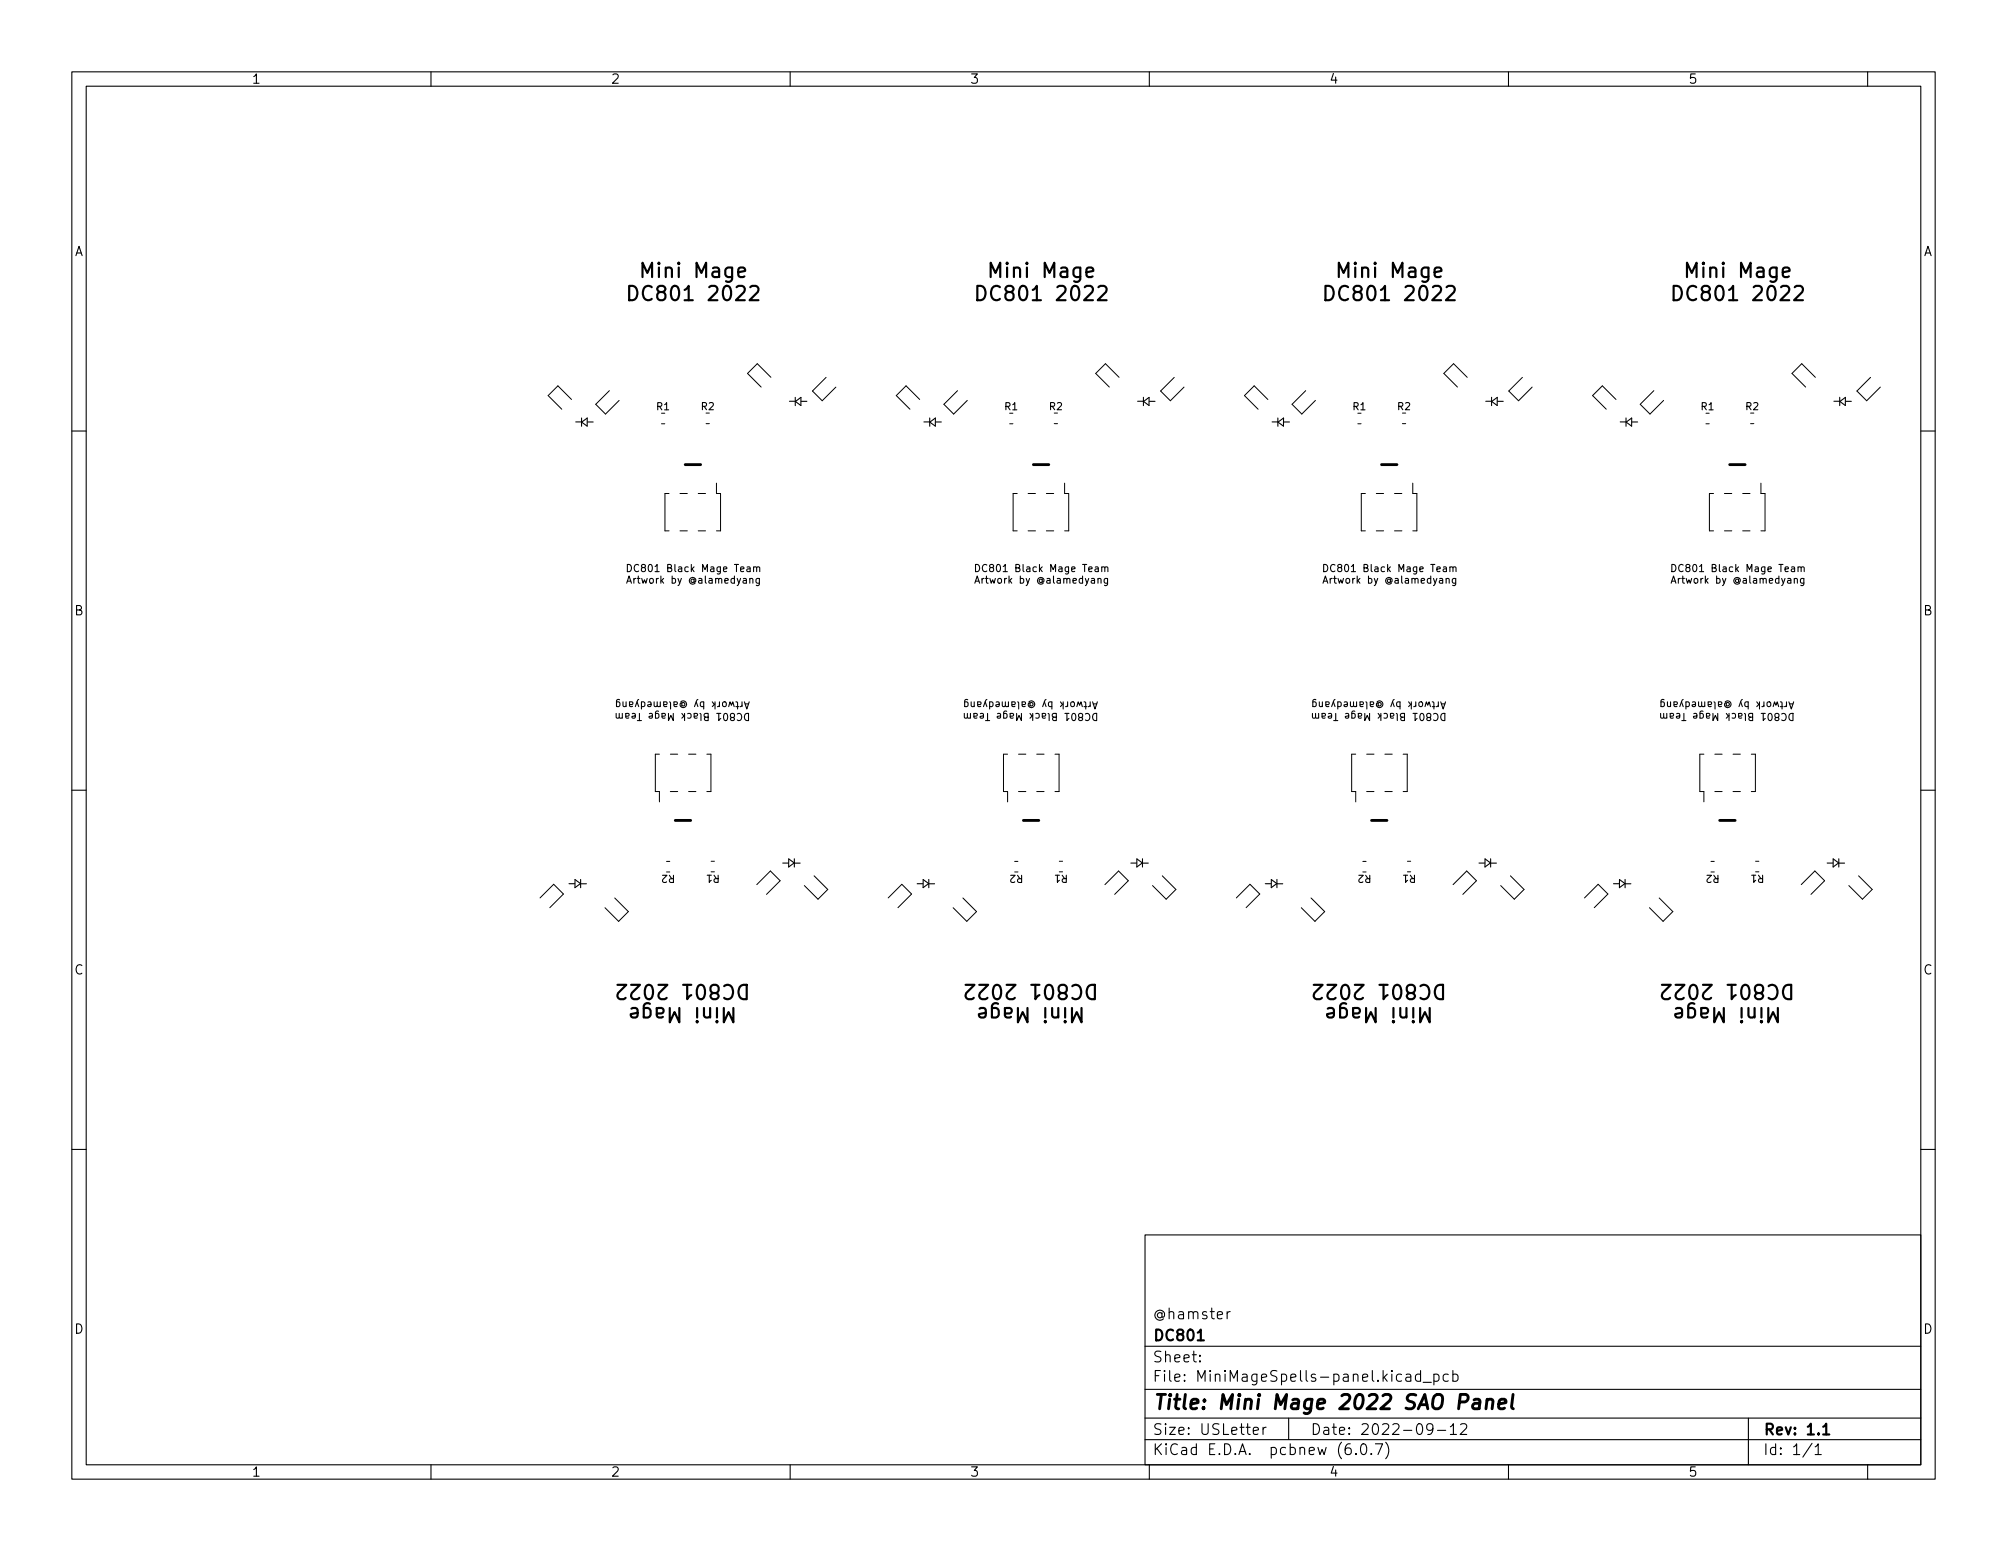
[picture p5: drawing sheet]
<svg xmlns="http://www.w3.org/2000/svg" width="279mm" height="216mm" viewBox="0 0 279 216" stroke-linecap="round" stroke-linejoin="round" font-family="sans-serif">
<g fill="none" stroke="#000" stroke-width=".15">
<path d="M10 10h259.4v195.9h-259.4zM12 12h255.4v191.9h-255.4zM60 10v2M110 10v2M160 10v2M210 10v2M260 10v2M10 60h2M80.2 58.7h.8M81 58.2v1.1M81 58.8l.8-.6-.1 1.1zM81.8 58.7h.8"/>
<path d="M109.9 55.9h.8M110.7 55.3v1.2M110.7 55.9l.8-.6v1.1zM111.5 55.9h.8M128.6 58.7h.8M129.4 58.2v1.1M129.4 58.8l.8-.6v1.1zM130.3 58.7h.7M158.4 55.9h.8M159.2 55.3v1.2M159.2 55.9l.8-.6v1.1zM160 55.9h.8"/>
<path d="M177.1 58.7h.8M177.9 58.2v1.1M177.9 58.8l.8-.6v1.1zM178.7 58.7h.8M206.8 55.9h.9M207.6 55.3v1.2M207.7 55.9l.7-.6v1.1zM208.5 55.9h.8M225.6 58.7h.8M226.4 58.2v1.1M226.4 58.8l.8-.6-.1 1.1zM227.2 58.7h.8"/>
<path d="M255.3 55.9h.8M256.1 55.3v1.2M256.1 55.9l.8-.6v1.1zM256.9 55.9h.8M267.4 60h2M87.3 78.6a.51 .51 0 0 1 .6 .5 .51 .51 0 0 1-.6 .5zM104.9 79l.2-.1 .2 .1v.6M105.3 79l.2-.1 .2 .1 .1 .6M135.8 78.6a.51 .51 0 0 1 .6 .5 .51 .51 0 0 1-.6 .5zM153.4 79l.1-.1 .3 .1v.6M153.8 79l.1-.1 .3 .1v.6M184.3 78.6a.51 .51 0 0 1 .5 .5 .51 .51 0 0 1-.5 .5z"/>
<path d="M201.8 79l.2-.1 .2 .1 .1 .6M202.3 79l.1-.1 .3 .1v.6M232.7 78.6a.51 .51 0 0 1 .6 .5 .51 .51 0 0 1-.6 .5zM250.3 79l.2-.1 .2 .1v.6M250.7 79l.2-.1 .2 .1 .1 .6M85.8 99.3v.6l.3 .1 .1-.2M85.8 97.7h.3l.2 .2-.1 .4h-.4M86.2 99.3l.1 .6 .2 .1 .1-.1M86.3 97.4h-.3l-.2 .2v.8M87.2 81.2l.4-1 .3 1M87.3 80.9h.5M103.6 97.7l.4 1 .3-1"/>
<path d="M103.7 99.4l.5-.1v1a.52 .52 0 0 1-.5-.3 .52 .52 0 0 1 0-.6zM103.7 98h.5M105.7 80.5v.8l-.2 .2h-.2M105.7 80.6l-.3-.1-.2 .2 .1 .4h.4M134.2 99.3l.1 .6 .2 .1 .2-.2M134.3 97.7h.3l.2 .2-.1 .4h-.4M134.7 99.3v.6l.3 .1 .1-.1M134.7 97.4h-.2l-.2 .2v.8M135.7 81.2l.3-1 .4 1M135.8 80.9h.5M152.1 97.7l.3 1 .4-1M152.2 98h.5"/>
<path d="M152.3 99.4l.4-.1v1a.53 .53 0 0 1-.6-.3 .53 .53 0 0 1 .2-.6zM154.2 80.5v.8l-.2 .2h-.2M154.2 80.6l-.3-.1-.2 .2 .1 .4h.4M182.7 99.3l.1 .6 .2 .1 .1-.2M182.8 97.7h.2l.2 .2-.1 .4h-.3M183.1 99.3l.1 .6 .2 .1 .2-.1M183.2 97.4h-.2l-.2 .2v.8M184.2 81.2l.3-1 .3 1M184.3 80.9h.4M200.6 97.7l.3 1 .3-1M200.7 99.4l.4-.1v1a.52 .52 0 0 1-.5-.3 .52 .52 0 0 1 .1-.6zM200.7 98h.4"/>
<path d="M202.7 80.5v.8l-.2 .2h-.3M202.7 80.6l-.3-.1-.2 .2 .1 .4h.4M231.2 99.3v.6l.3 .1 .1-.2M231.2 97.7h.3l.2 .2-.1 .4h-.4M231.6 99.3l.1 .6 .2 .1 .1-.1M231.7 97.4h-.3l-.2 .2v.8M232.6 81.2l.4-1 .3 1M232.7 80.9h.5M249 97.7l.4 1 .3-1M249.1 98h.5M249.2 99.4l.4-.1v1a.53 .53 0 0 1-.6-.3 .53 .53 0 0 1 .2-.6zM251.1 80.5v.8l-.2 .2h-.2"/>
<path d="M251.1 80.6l-.3-.1-.2 .2 .1 .4h.4M10 110h2M109.8 119.6l.8 .5-.8 .6zM110.6 119.5v1.2M158.3 119.6l.7 .5-.7 .6zM159 119.5v1.2M206.7 119.6l.8 .5-.8 .6zM207.5 119.5v1.2M255.2 119.6l.8 .5-.8 .6zM256 119.5v1.2M267.4 110h2M79.2 123h.8"/>
<path d="M80.1 122.4l.7 .6-.8 .6zM80.8 123h.8M80.8 122.4v1.2M109 120.1h.8M110.6 120.1h.8M127.7 123h.8M128.5 122.4l.8 .6-.8 .6zM129.3 123h.8M129.3 122.4v1.2M157.4 120.1h.8M159 120.1h.9M176.1 123h.8"/>
<path d="M177 122.4l.7 .6-.7 .6zM177.7 123h.9M177.8 122.4v1.2M205.9 120.1h.8M207.5 120.1h.8M224.6 123h.8M225.5 122.4l.7 .6-.8 .6zM226.2 123h.8M226.2 122.4v1.2M254.4 120.1h.8M256 120.1h.8M10 160h2"/>
<path d="M267.4 160h2M159.4 171.9h108v32h-108zM159.4 197.4h108M159.4 193.4h108M159.4 187.4h108M167 189.4l.1 .1-.1 .1v-.1v-.1v.2M167 188.7h.1l-.1 .1v-.1v.1M170.8 182.6v1M171.3 182.6h-.3l-.2 .3M174.5 199.2l.7-.2-.1-.3h-.4l-.2 .2v.7l.2 .1 .4-.1M175.8 198.7v1M176.3 198.7h-.3l-.2 .3"/>
<path d="M179.4 197.4v3M195.8 191.4l.1-.1 .4 .1 .1 .9M196.4 191.6l-.5 .1a.29 .29 0 0 0-.2 .3 .29 .29 0 0 0 .2 .3l.5-.1M197.8 191.4l-.5-.1-.3 .3v.4l.2 .2 .1 .1 .5-.1M197.8 190.8v1.5M198.1 192.4h1.2M199.5 198.8l-.3 .3-.4-.1-.2-.2v-.3l.2-.3h.4l.2 .1a.99 .99 0 0 1-.4 1.4h-.2M199.6 191.4l.4-.1 .3 .3v.4l-.1 .2-.2 .1-.4-.1M199.6 191.3v1.5M200.1 199.1h1.2M201.6 191.4l-.4-.1-.3 .3v.4l.1 .2 .2 .1 .4-.1M201.9 198.6l.4-.4v1.5"/>
<path d="M201.9 199.7h.9M202.3 191.4l.4-.1 .3 .3v.4l-.2 .2-.1 .1-.4-.1M202.3 190.8v1.5M203.3 198.3l.2-.1h.5a.41 .41 0 0 1 .1 .6l-.8 .9h.9M243.4 197.4v6.5M60 203.9v2M110 203.9v2M159.4 200.4h108M160 203.9v2M188.8 202.3v.1v.1l-.1-.1 .1-.1v.2M189.6 201a.36 .36 0 0 1 .6 .3 .77 .77 0 0 1-.4 1.2 1 1 0 0 1-.2-1.5zM190.9 202.3l.1 .1-.1 .1-.1-.1 .1-.1v.2"/>
<path d="M191.5 201h1l-.7 1.5M192.9 200.8a1.72 1.72 0 0 1 0 2.2M210 203.9v2M252.3 200.9l-1.3 1.9M252.7 201.4l.4-.4v1.5M252.7 202.5h.8M260 203.9v2"/>
</g>
<g fill="none" stroke="#000" stroke-width=".3">
<path d="M87.6 39.8a1.05 1.05 0 0 1 1.1 .6 1.05 1.05 0 0 1-.3 1.3l-.8 .1zM104.4 40l.3-.2h.5a.54 .54 0 0 1 .3 .8l-1.1 1.2h1.2M136.1 39.8a1.05 1.05 0 0 1 1.1 .6 1.05 1.05 0 0 1-.4 1.3l-.7 .1zM152.9 40l.3-.2h.5a.54 .54 0 0 1 .3 .8l-1.2 1.2h1.3M184.5 39.8a1.05 1.05 0 0 1 1.2 .6 1.05 1.05 0 0 1-.4 1.3l-.8 .1zM201.4 40l.3-.2h.4a.54 .54 0 0 1 .3 .8l-1.1 1.2h1.2M233 39.8a1.05 1.05 0 0 1 1.1 .6 1.05 1.05 0 0 1-.3 1.3l-.8 .1zM249.8 40l.3-.2h.5a.54 .54 0 0 1 .3 .8l-1.1 1.2h1.2M86 137.1h1.2l-1.2 1.1a.54 .54 0 0 0 .3 .9h.5l.3-.2M103 137.4l.5-.3h.5v2a1.04 1.04 0 0 1-1.1-.5 1.04 1.04 0 0 1 .1-1.2zM134.4 137.1h1.3l-1.2 1.1a.54 .54 0 0 0 .3 .9h.5l.3-.2M151.5 137.4l.4-.3h.5v2a1.04 1.04 0 0 1-1.1-.5 1.04 1.04 0 0 1 .2-1.2z"/>
<path d="M182.9 137.1h1.2l-1.1 1.1a.54 .54 0 0 0 .3 .9h.4l.3-.2M199.9 137.4l.5-.3h.5v2a1.04 1.04 0 0 1-1.1-.5 1.04 1.04 0 0 1 .1-1.2zM231.4 137.1h1.2l-1.1 1.1a.54 .54 0 0 0 .2 .9h.5l.3-.2M248.6 137.2l.8-.1v2a1.05 1.05 0 0 1-1.2-.7 1.05 1.05 0 0 1 .4-1.2zM166.7 186.6h.9M253.8 198.6l.4-.4v1.5M253.8 199.7h.9"/>
</g>
<g fill="none" stroke="#000" stroke-width=".4">
<path d="M95.4 64.7h2.1M143.9 64.7h2.1M192.3 64.7h2.2M240.8 64.7h2.1M94 114.2h2.1M142.5 114.2h2.1M190.9 114.2h2.2M239.4 114.2h2.1M205.2 194.9l.2-.1 .6 .1v.2l-.1 1M206 195.2l-.7 .1a.4 .4 0 0 0-.3 .4 .4 .4 0 0 0 .2 .4l.7-.1M207 195a.49 .49 0 0 1 .9 .1l-.2 1M207 194.8l-.1 1.3"/>
<path d="M208.7 195.4l.9-.2v-.3l-.6-.1-.3 .3-.1 .7 .1 .2 .2 .1 .5-.1M210.6 194.1l-.2 1.7 .1 .2 .2 .1"/>
</g>
<g fill="none" stroke="#000" stroke-width=".14">
<path d="M79.6 55.6l-1.9-1.9-1.4 1.4 1.9 1.9M84.8 54.4l-1.9 1.9 1.4 1.3 1.9-1.9M92.1 59h.4M98.3 59h.5M107.3 52.5l-1.9-1.9-1.3 1.4 1.9 1.9M115 52.5l-1.9 1.9 1.4 1.4 1.9-1.9M128 55.6l-1.9-1.9-1.3 1.4 1.9 1.9M133.3 54.4l-1.9 1.9 1.4 1.3 1.9-1.9M140.6 59h.4M146.8 59h.4M155.8 52.5l-1.9-1.9-1.4 1.4 1.9 1.9M163.5 52.5l-1.9 1.9 1.3 1.4 1.9-1.9"/>
<path d="M176.5 55.6l-1.9-1.9-1.4 1.4 1.9 1.9M181.8 54.4l-1.9 1.9 1.3 1.3 1.9-1.9M189 59h.5M195.2 59h.5M204.3 52.5l-1.9-1.9-1.4 1.4 1.9 1.9M211.9 52.5l-1.9 1.9 1.4 1.4 1.9-1.9M225 55.6l-1.9-1.9-1.4 1.4 1.9 1.9M230.2 54.4l-1.9 1.9 1.4 1.3 1.9-1.9M237.5 59h.4M243.7 59h.5M252.7 52.5l-1.9-1.9-1.3 1.4 1.9 1.9M260.4 52.5l-1.9 1.9 1.4 1.4 1.9-1.9"/>
<path d="M93.1 68.7h-.5v5.2h.5M94.7 73.9h1M94.7 68.7h1M97.2 73.9h1M97.2 68.7h1M99.7 67.3v1.4h.6v5.2h-.6M141.6 68.7h-.6v5.2h.6M143.1 73.9h1M143.1 68.7h1M145.7 73.9h1M145.7 68.7h1M148.2 67.3v1.4h.6v5.2h-.6"/>
<path d="M190.1 68.7h-.6v5.2h.6M191.6 73.9h1M191.6 68.7h1M194.1 73.9h1.1M194.1 68.7h1.1M196.7 67.3v1.4h.5v5.2h-.5M238.5 68.7h-.5v5.2h.5M240.1 73.9h1M240.1 68.7h1M242.6 73.9h1M242.6 68.7h1M245.1 67.3v1.4h.6v5.2h-.6"/>
<path d="M91.8 105h-.6v5.2h.6v1.4M92.8 119.9h.4M93.3 105h1M93.3 110.2h1M95.9 105h1M95.9 110.2h1M98.4 105h.6v5.2h-.6M99 119.9h.5M140.3 105h-.6v5.2h.6v1.4M141.3 119.9h.4M141.8 105h1M141.8 110.2h1"/>
<path d="M144.3 105h1M144.3 110.2h1M146.9 105h.5v5.2h-.5M147.5 119.9h.4M188.7 105h-.5v5.2h.5v1.4M189.7 119.9h.5M190.3 105h1M190.3 110.2h1M192.8 105h1M192.8 110.2h1M195.3 105h.6v5.2h-.6M195.9 119.9h.5"/>
<path d="M237.2 105h-.6v5.2h.6v1.4M238.2 119.9h.4M238.7 105h1M238.7 110.2h1M241.3 105h1M241.3 110.2h1M243.8 105h.6v5.2h-.6M244.4 119.9h.5M75.2 125l1.9-1.9 1.3 1.4-1.9 1.8M85.6 125l1.9 1.9-1.4 1.4-1.9-1.9M105.4 123.1l1.8-1.9 1.4 1.4-1.9 1.9M113.3 121.9l1.9 1.9-1.3 1.4-1.9-1.9"/>
<path d="M123.6 125l1.9-1.9 1.4 1.4-1.9 1.8M134 125l1.9 1.9-1.3 1.4-1.9-1.9M153.8 123.1l1.9-1.9 1.4 1.4-1.9 1.9M161.8 121.9l1.9 1.9-1.4 1.4-1.9-1.9M172.1 125l1.9-1.9 1.4 1.4-1.9 1.8M182.5 125l1.9 1.9-1.3 1.4-1.9-1.9M202.3 123.1l1.9-1.9 1.3 1.4-1.9 1.9M210.3 121.9l1.9 1.9-1.4 1.4-1.9-1.9M220.6 125l1.9-1.9 1.3 1.4-1.9 1.8M231 125l1.9 1.9-1.4 1.4-1.9-1.9M250.8 123.1l1.9-1.9 1.3 1.4-1.9 1.9M258.7 121.9l1.9 1.9-1.3 1.4-1.9-1.9"/>
</g>
<g font-size="2.8">
<text x="88.7" y="41.9">DC801 2022</text>
<text x="89.8" y="38.7">Mini Mage</text>
<text x="137.2" y="41.9">DC801 2022</text>
<text x="138.3" y="38.7">Mini Mage</text>
<text x="185.7" y="41.9">DC801 2022</text>
<text x="186.7" y="38.7">Mini Mage</text>
<text x="234.1" y="41.9">DC801 2022</text>
<text x="235.2" y="38.7">Mini Mage</text>
<text x="102.8" y="137" transform="rotate(180 102.8 137)">DC801 2022</text>
<text x="151.3" y="137" transform="rotate(180 151.3 137)">DC801 2022</text>
<text x="199.8" y="137" transform="rotate(180 199.8 137)">DC801 2022</text>
<text x="248.2" y="137" transform="rotate(180 248.2 137)">DC801 2022</text>
<text x="101.7" y="140.2" transform="rotate(180 101.7 140.2)">Mini Mage</text>
<text x="150.2" y="140.2" transform="rotate(180 150.2 140.2)">Mini Mage</text>
<text x="198.7" y="140.2" transform="rotate(180 198.7 140.2)">Mini Mage</text>
<text x="247.1" y="140.2" transform="rotate(180 247.1 140.2)">Mini Mage</text>
<text x="160.4" y="196.2">Title: Mini Mage 2022 SAO Panel</text>
</g>
<g font-size="2.1">
<text x="160.4" y="183.6">@hamster</text>
<text x="160.4" y="189.7">Sheet:</text>
<text x="160.4" y="186.7">DC801</text>
<text x="160.4" y="192.4">File: MiniMageSpells-panel.kicad_pcb</text>
<text x="160.4" y="202.5">KiCad E.D.A. pcbnew (6.0.7)</text>
<text x="160.4" y="199.7">Size: USLetter</text>
<text x="182.4" y="199.7">Date: 2022-09-12</text>
<text x="245.4" y="199.7">Rev: 1.1</text>
<text x="245.4" y="202.5">Id: 1/1</text>
</g>
<g font-size="1.8">
<text x="35" y="11.6">1</text>
<text x="85" y="11.6">2</text>
<text x="135" y="11.6">3</text>
<text x="185" y="11.6">4</text>
<text x="235" y="11.6">5</text>
<text x="10.3" y="35.6">A</text>
<text x="267.7" y="35.6">A</text>
<text x="10.3" y="85.7">B</text>
<text x="267.7" y="85.7">B</text>
<text x="10.3" y="135.6">C</text>
<text x="267.7" y="135.6">C</text>
<text x="10.3" y="185.7">D</text>
<text x="267.7" y="185.7">D</text>
<text x="35" y="205.6">1</text>
<text x="85" y="205.6">2</text>
<text x="135" y="205.6">3</text>
<text x="185" y="205.6">4</text>
<text x="235" y="205.6">5</text>
</g>
<g font-size="1.4">
<text x="91.4" y="57.1">R1</text>
<text x="97.6" y="57.1">R2</text>
<text x="139.9" y="57.1">R1</text>
<text x="146.1" y="57.1">R2</text>
<text x="188.4" y="57.1">R1</text>
<text x="194.6" y="57.1">R2</text>
<text x="236.8" y="57.1">R1</text>
<text x="243" y="57.1">R2</text>
<text x="88" y="81.2">Artwork by @alamedyang</text>
<text x="88.3" y="79.6">DC801 Black Mage Team</text>
<text x="136.5" y="81.2">Artwork by @alamedyang</text>
<text x="136.8" y="79.6">DC801 Black Mage Team</text>
<text x="185" y="81.2">Artwork by @alamedyang</text>
<text x="185.3" y="79.6">DC801 Black Mage Team</text>
<text x="233.4" y="81.2">Artwork by @alamedyang</text>
<text x="233.7" y="79.6">DC801 Black Mage Team</text>
<text x="103.2" y="99.3" transform="rotate(180 103.2 99.3)">DC801 Black Mage Team</text>
<text x="103.5" y="97.6" transform="rotate(180 103.5 97.6)">Artwork by @alamedyang</text>
<text x="151.7" y="99.3" transform="rotate(180 151.7 99.3)">DC801 Black Mage Team</text>
<text x="152" y="97.6" transform="rotate(180 152 97.6)">Artwork by @alamedyang</text>
<text x="200.1" y="99.3" transform="rotate(180 200.1 99.3)">DC801 Black Mage Team</text>
<text x="200.5" y="97.6" transform="rotate(180 200.5 97.6)">Artwork by @alamedyang</text>
<text x="248.6" y="99.3" transform="rotate(180 248.6 99.3)">DC801 Black Mage Team</text>
<text x="248.9" y="97.6" transform="rotate(180 248.9 97.6)">Artwork by @alamedyang</text>
<text x="93.9" y="121.8" transform="rotate(180 93.9 121.8)">R2</text>
<text x="100.1" y="121.8" transform="rotate(180 100.1 121.8)">R1</text>
<text x="142.4" y="121.8" transform="rotate(180 142.4 121.8)">R2</text>
<text x="148.6" y="121.8" transform="rotate(180 148.6 121.8)">R1</text>
<text x="190.8" y="121.8" transform="rotate(180 190.8 121.8)">R2</text>
<text x="197.1" y="121.8" transform="rotate(180 197.1 121.8)">R1</text>
<text x="239.3" y="121.8" transform="rotate(180 239.3 121.8)">R2</text>
<text x="245.5" y="121.8" transform="rotate(180 245.5 121.8)">R1</text>
</g>
</svg>
